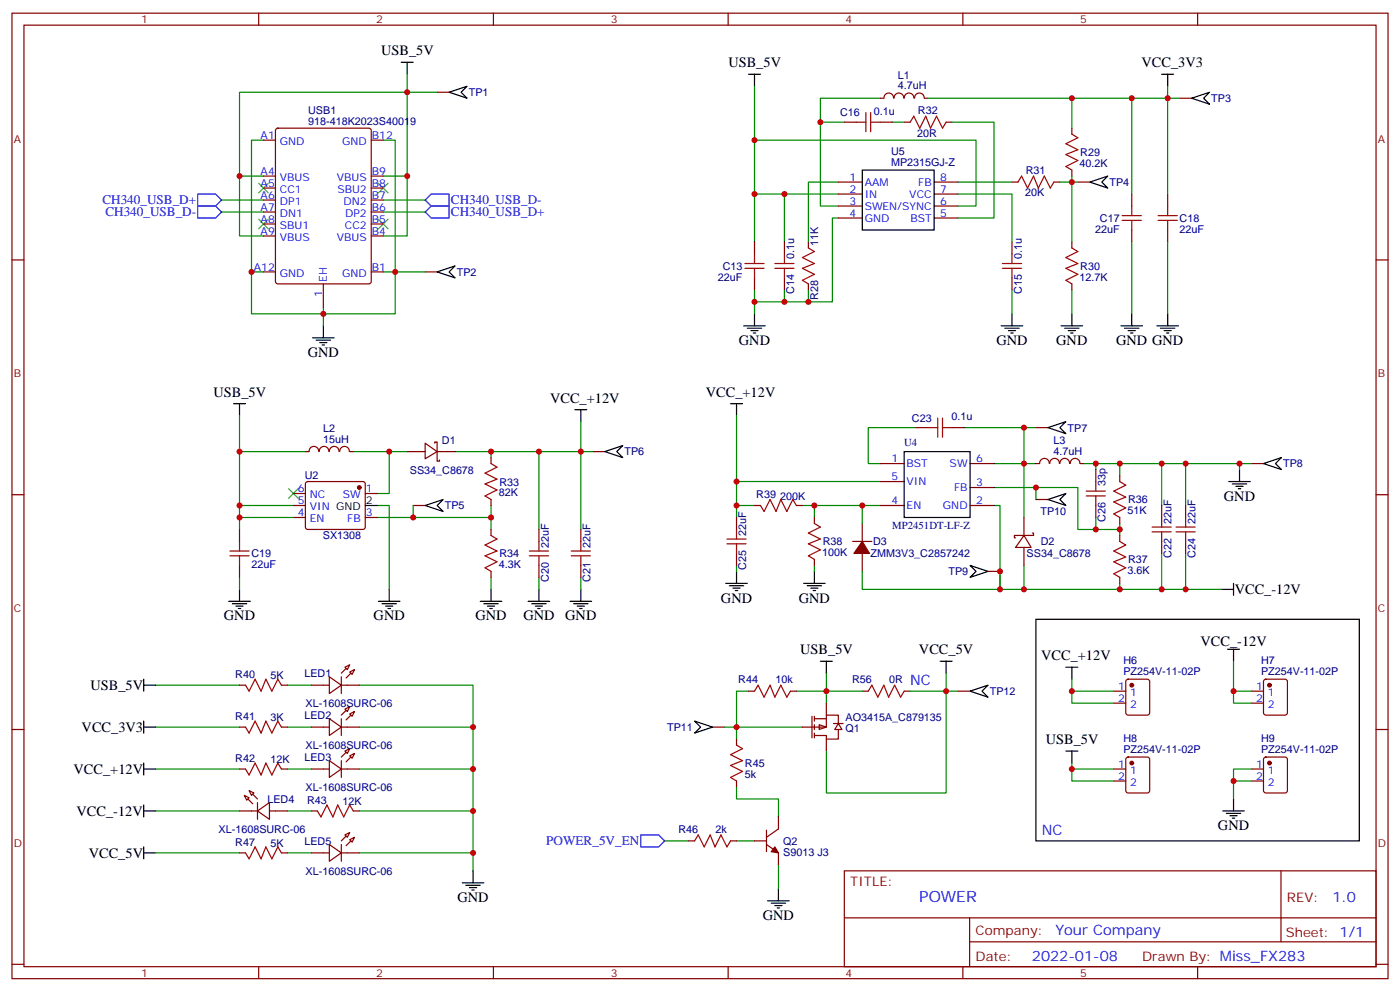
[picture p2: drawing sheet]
<svg xmlns="http://www.w3.org/2000/svg" width="412mm" height="292mm" viewBox="0 0 412 292" stroke-linecap="round" stroke-linejoin="round" font-family="sans-serif">
<g fill="none" stroke="#870000" stroke-width=".35">
<path d="M3.5 3.9h405.4v284.3h-405.4zM7.1 7.4h398.2v277.3h-398.2zM76.2 3.9v3.5M145.3 3.9v3.5M214.5 3.9v3.5M283.6 3.9v3.5M352.8 3.9v3.5M81.4 38l.4-.3h26.9l.6 .5 .1 44.7-.5 .7h-27.1l-.6-.5-.1-44.6zM248.7 36h3.5M259.3 28.9h1M259.3 36h3.5M260.4 28.9a1.41 1.41 0 0 1 1.4-1.5 1.41 1.41 0 0 1 1.4 1.5"/>
<path d="M263.4 28.9a1.41 1.41 0 0 1 1.4-1.5 1.41 1.41 0 0 1 1.4 1.5M266.3 36h1.8M266.4 28.9a1.41 1.41 0 0 1 1.4-1.5 1.41 1.41 0 0 1 1.4 1.5M269.4 28.9a1.41 1.41 0 0 1 1.4-1.5 1.41 1.41 0 0 1 1.4 1.5M272.3 28.9h1.1M278.7 36h1.8M315.7 37.7v1.8M77.6 58.9h3.5M77.6 55.4h3.5M77.6 51.9h3.5M77.6 41.3h3.5M109.4 58.9h3.5"/>
<path d="M109.4 55.4h3.5M109.4 51.9h3.5M109.4 41.3h3.5M246.9 53.6h7.1M246.9 57.2h7.1M275.2 53.6h7M275.2 57.2h7M298.1 53.6h1.8M310.4 53.6h1.8M315.7 50.1v1.8M333.4 57.2v3.5M344 57.2v3.5"/>
<path d="M3.5 76.6h3.6M77.6 69.5h3.5M77.6 66h3.5M77.6 62.4h3.5M109.4 69.5h3.5M109.4 66h3.5M109.4 62.4h3.5M222.2 71.3v3.5M231.1 71.3v3.5M238.1 71.3v1.7M246.9 60.7h7.1M246.9 64.2h7.1"/>
<path d="M275.2 60.7h7M275.2 64.2h7M298.1 71.3v3.5M315.7 71.3v1.7M333.4 67.7v3.6M344 67.7v3.6M405.3 76.6h3.6M77.6 80.1h3.5M95.2 83.6v7.1M109.4 80.1h3.5M222.2 81.8v3.6M231.1 81.8v3.6"/>
<path d="M238.1 83.6v1.8M298.1 81.8v3.6M315.7 83.6v1.8M93.9 133a1.41 1.41 0 0 0-1.4-1.5 1.41 1.41 0 0 0-1.4 1.5h-1.1M94.1 133a1.41 1.41 0 0 1 1.4-1.5 1.41 1.41 0 0 1 1.4 1.5M97 133a1.41 1.41 0 0 1 1.4-1.5 1.41 1.41 0 0 1 1.4 1.5M100.1 133a1.41 1.41 0 0 1 1.4-1.5 1.41 1.41 0 0 1 1.4 1.5M103 133h1.1M119.9 133h5.3M125.2 130.5l3.6 2.5-3.6 2.1zM128.1 130.5v-.3h.7v2.8M128.8 133v2.8h.7v-.3"/>
<path d="M128.8 133h5.3M144.6 134.8v1.7M259.3 136.5h7M269.9 125.9h3.5M280.5 125.9h3.5M285.8 136.5h7M305.2 136.5h1M306.3 136.5a1.41 1.41 0 0 1 1.4-1.5 1.41 1.41 0 0 1 1.4 1.5M309.2 136.5a1.41 1.41 0 0 1 1.5-1.5 1.41 1.41 0 0 1 1.4 1.5M312.2 136.5a1.41 1.41 0 0 1 1.4-1.5 1.41 1.41 0 0 1 1.4 1.5M315.3 136.5a1.41 1.41 0 0 1 1.4-1.5 1.41 1.41 0 0 1 1.4 1.5M318.2 136.5h1.1"/>
<path d="M3.5 145.7h3.6M70.6 155.9v3.6M86.4 145.3h3.6M86.4 152.4h3.6M86.4 148.9h3.6M90.2 142l.5-.2h16.2l.5 .2 .2 .5v12.7l-.2 .5-.5 .2h-16.2l-.5-.2-.2-.5v-12.7zM107.6 145.3h3.5M107.6 152.4h3.5M144.6 147.1v1.8M144.6 155.9v1.8M158.7 155.9v3.6M171.1 155.9v3.6"/>
<path d="M217 152.4v3.5M222.2 148.9h1.8M234.6 148.9h1.8M239.9 152.4v1.8M259.3 148.9h7M259.3 141.8h7M285.8 148.9h7M285.8 143.6h7M301.6 157.7l2.1 3.5h-4.5zM301.6 157.7h-2.8v.7h.4M301.6 152.4v5.3M304.1 157h.3v.7h-2.8"/>
<path d="M329.8 140.1v1.7M329.8 152.4v1.8M329.8 157.7v1.8M342.2 148.9v3.5M342.2 159.5v3.5M349.2 148.9v3.5M349.2 159.5v3.5M405.3 145.7h3.6M70.6 166.5v3.5M144.6 168.3v1.7M158.7 166.5v3.5M171.1 166.5v3.5"/>
<path d="M217 163v3.5M239.9 164.7v1.8M301.6 161.2v5.3M329.8 170v1.8M3.5 214.8h3.6M405.3 214.8h3.6M248.7 256.5h156.6v28.2h-156.6zM377.3 256.5v20.9M248.7 270.3h156.5M285.6 277.4h119.6M285.6 270.3v14.1M3.5 284h3.6"/>
<path d="M76.2 284.7v3.5M145.3 284.7v3.5M214.5 284.7v3.5M283.6 284.7v3.5M352.8 284.7v3.5M405.3 284h3.6"/>
</g>
<g fill="none" stroke="#000" stroke-width=".35">
<path d="M118.2 18.3h3.5M119.9 18.3v3.6M220.5 21.9h3.5M222.2 21.9v3.5M342.2 21.9h3.5M344 21.9v3.5M254 50.1h21.2v17.6h-21.2zM92.1 99.5h6.3M95.2 96v3.5M219.1 96h6.3M220.1 96.7h4.3M221.2 97.4h2.1"/>
<path d="M221.9 98.1h.7M222.2 92.4v3.6M294.9 96h6.4M296 96.7h4.2M297 97.4h2.2M297.7 98.1h.7M298.1 92.4v3.6M312.6 96h6.3M313.6 96.7h4.3M314.7 97.4h2.1M315.4 98.1h.7M315.7 92.4v3.6"/>
<path d="M330.2 96h6.3M331.3 96.7h4.2M332.3 97.4h2.1M333 98.1h.7M333.4 92.4v3.6M340.8 96h6.3M341.8 96.7h4.3M342.9 97.4h2.1M343.6 98.1h.7M344 92.4v3.6M68.8 118.9h3.5M70.6 118.9v3.5"/>
<path d="M93.1 100.2h4.3M94.2 100.9h2.1M94.9 101.6h.7M215.2 118.9h3.5M217 118.9v3.5M169.3 120.7h3.6M171.1 120.7v3.5M266.3 133h19.5v19.4h-19.5zM365.1 138.3v3.5M107.6 148.9h3.5M361.9 141.8h6.4M363 142.5h4.2"/>
<path d="M364.1 143.2h2.1M364.8 143.9h.7M67.4 177.1h6.3M68.4 177.8h4.3M69.5 178.5h2.1M70.2 179.2h.7M70.6 173.6v3.5M111.5 177.1h6.3M112.5 177.8h4.3M113.6 178.5h2.1M114.3 179.2h.7M114.7 173.6v3.5"/>
<path d="M141.5 177.1h6.3M142.5 177.8h4.3M143.6 178.5h2.1M144.3 179.2h.7M144.6 173.6v3.5M155.6 177.1h6.3M156.6 177.8h4.3M157.7 178.5h2.1M158.4 179.2h.7M158.7 173.6v3.5M167.9 177.1h6.4M169 177.8h4.2"/>
<path d="M170 178.5h2.2M170.7 179.2h.7M171.1 173.6v3.5M213.8 171.8h6.3M214.8 172.5h4.3M215.9 173.2h2.1M216.6 173.9h.7M217 168.3v3.5M236.7 171.8h6.4M237.8 172.5h4.2M238.8 173.2h2.1M239.5 173.9h.7"/>
<path d="M239.9 168.3v3.5M359.8 173.6h3.6M363.4 171.8v3.5M241.7 194.7h3.5M243.4 194.7v3.6M276.9 194.7h3.6M278.7 194.7v3.6M42.3 200v3.6M42.3 212.4v3.5M42.3 214.1h3.6M42.3 201.8h3.6M42.3 224.7v3.5"/>
<path d="M42.3 237.1v3.5M42.3 238.8h3.6M42.3 226.5h3.6M42.3 251.2h3.6M42.3 249.4v3.5M136.2 260h6.3M139.3 256.5v3.5M137.2 260.7h4.3M138.3 261.4h2.1M139 262.1h.7M226.1 265.3h6.4M227.2 266h4.2"/>
<path d="M228.2 266.7h2.2M229 267.4h.7M229.3 261.8v3.5"/>
</g>
<path d="M58.2 57.2h5.3l1.8 1.7-1.8 1.8h-5.3zM127 57.2h5.3v3.5h-5.3l-1.8-1.8zM58.2 60.7h5.3l1.8 1.7-1.8 1.8h-5.3zM125.2 62.4l1.8-1.7h5.3v3.5h-5.3zM188.7 245.9h5.3l1.8 1.7-1.8 1.8h-5.3z" fill="none" stroke="#00f" stroke-width=".35"/>
<g fill="none" stroke="#008700" stroke-width=".35">
<path d="M119.9 27.2h-49.3v42.3h7M119.9 21.9v30h-7M222.2 25.4v31.8h24.7M241.7 36h7M259.3 28.9h-17.6v31.8h5.2M262.8 36h3.5M273.4 28.9h42.3v8.8M280.5 36h12.3v28.2h-10.6M315.7 28.9h17.7v28.3M333.4 28.9h10.6v28.3M344 25.4v3.5M65.3 58.9h12.3"/>
<path d="M70.6 51.9h7M77.6 41.3h-3.5v38.8M112.9 41.3h3.5v38.8M112.9 58.9h12.3M119.9 51.9v17.6h-7M222.2 41.3h65.3v19.4h-5.3M222.2 57.2v14.1M231.1 57.2v14.1M246.9 53.6h-8.8v17.7M282.2 57.2h15.9v14.1M282.2 53.6h15.9M312.2 53.6h3.5"/>
<path d="M315.7 51.9v19.4M65.3 62.4h12.3M112.9 62.4h12.3M246.9 64.2h-1.7v24.7h-7.1M333.4 71.3v21.1M344 71.3v21.1M77.6 80.1h-3.5v12.3h42.3v-12.3h-3.5M95.2 90.7v5.3M222.2 85.4v7M231.1 85.4v3.5M238.1 85.4v3.5h-15.9M298.1 85.4v7"/>
<path d="M315.7 85.4v7M70.6 122.4v26.5h15.8M70.6 133h19.4M104.1 133h10.6v12.3h-3.6M114.7 133h5.2M144.6 133v1.8M158.7 133v22.9M171.1 124.2v8.8h-37M171.1 133v22.9M217 122.4v19.4h42.3M269.9 125.9h-14.1v10.6h3.5M284 125.9h17.6v26.5"/>
<path d="M292.8 136.5h12.4M319.3 136.5h45.8v1.8M322.8 136.5v1.8M329.8 136.5v3.6M342.2 136.5v12.4M349.2 136.5v12.4M70.6 148.9v7M111.1 148.9h3.6v24.7M111.1 152.4h33.5M144.6 148.9v7M217 141.8v10.6M217 148.9h5.2"/>
<path d="M236.4 148.9h3.5M259.3 148.9h-19.4v3.5M292.8 148.9h1.8v24.7h65.2M292.8 143.6h24.7v12.3h12.3M322.8 152.4v3.5M329.8 154.2v3.5M70.6 170v3.6M144.6 170v3.6M158.7 170v3.6M171.1 170v3.6M217 166.5v1.8M239.9 166.5v1.8"/>
<path d="M301.6 166.5v7.1M329.8 171.8v1.8M342.2 163v10.6M349.2 163v10.6M243.4 198.3v8.8M278.7 198.3v35.2h-35.3v-12.3M45.9 214.1h24.7M45.9 201.8h24.7M84.7 214.1h7M84.7 201.8h7M105.8 201.8h33.5v54.7M105.8 214.1h33.5"/>
<path d="M217 214.1v3.6M220.5 203.6h-3.5v10.5h19.4M234.6 203.6h8.8M45.9 238.8h24.7M45.9 226.5h24.7M84.7 238.8h7M84.7 226.5h7M105.8 238.8h33.5M105.8 226.5h33.5M217 231.8v3.5h12.3v5.3M45.9 251.2h24.7M84.7 251.2h7"/>
<path d="M105.8 251.2h33.5M195.8 247.6h7M217 247.6h5.2M229.3 254.7v7.1"/>
</g>
<path d="M76.2 54l2.8 2.8M79 54l-2.8 2.8M111.5 54l2.8 2.8M114.3 54l-2.8 2.8M76.2 64.6l2.8 2.8M79 64.6l-2.8 2.8M111.5 64.6l2.8 2.8M114.3 64.6l-2.8 2.8M85 143.9l2.8 2.9M87.8 143.9l-2.8 2.9" fill="none" stroke="#3c3" stroke-width=".35"/>
<circle cx="105.8" cy="143.6" r=".53" fill="#870000" stroke="#870000" stroke-width=".35"/>
<g fill="none" stroke="#a10000" stroke-width=".35">
<path d="M252.2 36h2.9M255.1 33.2v5.6M256.5 33.2v5.6M256.5 36h2.8M268.1 36l1.1-1.8 1.7 3.5 1.8-3.5 1.4 3.5 1.8-3.5 1.7 3.5 1.1-1.7M315.7 39.5l1.8 1.1-3.5 1.7 3.5 1.8-3.5 1.4 3.5 1.8-3.5 1.7 1.7 1.1M299.9 53.6l1-1.7 1.8 3.5 1.7-3.5 1.5 3.5 1.7-3.5 1.8 3.5 1-1.8M219.4 79h5.7M219.4 77.6h5.7M222.2 74.8v2.8M222.2 79v2.8M228.2 79h5.7"/>
<path d="M228.2 77.6h5.7M231.1 74.8v2.8M231.1 79v2.8M238.1 73l1.8 1.1-3.5 1.7 3.5 1.8-3.5 1.4 3.5 1.8-3.5 1.8 1.7 1M295.3 79h5.6M295.3 77.6h5.6M298.1 74.8v2.8M298.1 79v2.8M315.7 73l1.8 1.1-3.5 1.7 3.5 1.8-3.5 1.4 3.5 1.8-3.5 1.8 1.7 1M330.6 64.9h5.6M330.6 63.5h5.6M333.4 60.7v2.8"/>
<path d="M333.4 64.9v2.8M341.1 64.9h5.7M341.1 63.5h5.7M344 60.7v2.8M344 64.9v2.8M144.6 136.5l1.8 1.1-3.5 1.7 3.5 1.8-3.5 1.4 3.5 1.8-3.5 1.8 1.7 1M273.4 125.9h2.8M276.2 123.1v5.7M277.6 125.9h2.9M277.6 123.1v5.7M70.6 159.5v2.8M144.6 157.7l1.8 1.1-3.5 1.7 3.5 1.8-3.5 1.4 3.5 1.8-3.5 1.7 1.7 1.1"/>
<path d="M158.7 159.5v2.8M171.1 159.5v2.8M214.1 158.8h5.7M217 155.9v2.9M224 148.9l1.1 1.7 1.7-3.5 1.8 3.5 1.4-3.5 1.8 3.5 1.7-3.5 1.1 1.8M239.9 154.2l1.8 1-3.6 1.8 3.6 1.8-3.6 1.4 3.6 1.7-3.6 1.8 1.8 1M329.8 141.8l1.8 1.1-3.5 1.7 3.5 1.8-3.5 1.4 3.5 1.8-3.5 1.7 1.7 1.1M329.8 159.5l1.8 1-3.5 1.8 3.5 1.7-3.5 1.5 3.5 1.7-3.5 1.8 1.7 1M339.4 156.6h5.6M339.4 155.2h5.6M342.2 152.4v2.8M342.2 156.6v2.9"/>
<path d="M346.4 156.6h5.7M346.4 155.2h5.7M349.2 152.4v2.8M349.2 156.6v2.9M67.7 163.7h5.7M67.7 162.3h5.7M70.6 163.7v2.8M155.9 163.7h5.7M155.9 162.3h5.7M158.7 163.7v2.8M168.3 163.7h5.6M168.3 162.3h5.6"/>
<path d="M171.1 163.7v2.8M214.1 160.2h5.7M217 160.2v2.8"/>
</g>
<g fill="#fff" stroke="#870000" stroke-width=".35">
<path d="M241.3 213.4l2.1 .7-2.1 .7z"/>
<path d="M246.9 213.1l1.1 1.7h-2.1z"/>
</g>
<g fill="none" stroke="#870000" stroke-width=".35">
<path d="M128.8 27.2h3.5M347.5 28.9h3.5M317.5 53.6h3.5M125.2 80.1h3.6M174.6 133h3.6M305.2 125.9h3.5M322.8 138.3v3.5M368.7 136.5h3.5M121.7 148.9h3.5M251.2 159.5h5.6M254 154.2v5.3M305.2 147.1h3.5"/>
<path d="M322.8 148.9v3.5M254 163v5.3M291 168.3h3.6M97 199.3l3.5 2.5-3.5 2.5zM100.5 199.3v5M101.6 196.5l1.4-.7-.7 1.4zM103 197.9l1.4-.7-.7 1.4zM70.6 214.1h1.7M70.6 201.8h1.7M82.9 214.1h1.8M82.9 201.8h1.8M91.7 214.1h5.3"/>
<path d="M91.7 201.8h5.3M97 211.7l3.5 2.4-3.5 2.5zM100.5 214.1h5.3M100.5 211.7v4.9M100.5 201.8h5.3M101.6 208.8l1.4-.7-.7 1.4zM103 210.3l1.4-.8-.7 1.5zM209.9 214.1h3.5M217 217.7v1.7M220.5 203.6h1.7M232.8 203.6h1.8M239.2 211v6.3"/>
<path d="M239.9 211.7h3.5M239.9 211v1.4M239.9 213.4v1.4M239.9 215.9v1.4M243.4 207.1v3.5M243.4 217.7v3.5M245.5 213.1h2.9M246.9 214.8v2.9h-3.5v-1.1h-3.5M246.9 213.1v-2.5h-3.5v3.5h-7M254 203.6h1.8M266.3 203.6h1.8M282.2 203.6h3.6"/>
<path d="M328.1 203.6h3.5M328.1 207.1h3.5M331.8 200.2l.5-.2h5.7l.6 .5 .1 9.4-.5 .7h-5.9l-.6-.5-.1-9.4zM368.7 203.6h3.5M368.7 207.1h3.5M372.4 200.2l.5-.2h5.6l.7 .5v9.4l-.4 .7h-5.9l-.7-.5v-9.4zM70.6 238.8h5.2M70.6 226.5h1.7M72 234.2l1.4 .7-.7 .8zM73.4 232.8l1.4 .7-.7 .7zM75.8 238.8l3.6-2.4v4.9zM75.8 236.4v4.9"/>
<path d="M79.4 238.8h5.3M82.9 226.5h1.8M91.7 238.8h1.8M91.7 226.5h5.3M97 224l3.5 2.5-3.5 2.5zM100.5 224v5M100.5 226.5h5.3M101.6 221.2l1.4-.7-.7 1.4zM103 222.6l1.4-.7-.7 1.4zM104.1 238.8h1.7M217 230v1.8M328.1 226.5h3.5"/>
<path d="M328.1 230h3.5M331.8 223.2l.5-.2h5.7l.6 .4 .1 9.4-.5 .7h-5.9l-.6-.4-.1-9.4zM368.7 226.5h3.5M368.7 230h3.5M372.4 223.2l.5-.2h5.6l.7 .4v9.4l-.4 .7h-5.9l-.7-.4v-9.4zM70.6 251.2h1.7M82.9 251.2h1.8M91.7 251.2h5.3M97 248.7l3.5 2.5-3.5 2.4zM100.5 251.2h5.3M100.5 248.7v4.9M101.6 245.9l1.4-.7-.7 1.4z"/>
<path d="M103 247.3l1.4-.7-.7 1.4zM202.8 247.6h1.8M215.2 247.6h1.8M222.2 247.6h3.6M225.8 248.7l3.5 2.5v3.5M225.8 244.5v6.3M229.3 240.6v3.5l-3.5 2.5"/>
</g>
<g fill="none" stroke="#a10000" stroke-width=".35">
<path d="M320 146.1h5.6M320 144.6h5.6M322.8 141.8v2.8M322.8 146.1v2.8M72.3 214.1l1.1 1.8 1.7-3.5 1.8 3.5 1.4-3.5 1.8 3.5 1.7-3.5 1.1 1.7M72.3 201.8l1.1 1.8 1.7-3.6 1.8 3.6 1.4-3.6 1.8 3.6 1.7-3.6 1.1 1.8M217 219.4l1.7 1.1-3.5 1.7 3.5 1.8-3.5 1.4 3.5 1.8-3.5 1.8 1.8 1M222.2 203.6l1.1-1.8 1.8 3.5 1.7-3.5 1.4 3.5 1.8-3.5 1.8 3.5 1-1.7M255.8 203.6l1-1.8 1.8 3.5 1.7-3.5 1.5 3.5 1.7-3.5 1.8 3.5 1-1.7M72.3 226.5l1.1 1.7 1.7-3.5 1.8 3.5 1.4-3.5 1.8 3.5 1.7-3.5 1.1 1.8M93.5 238.8l1 1.8 1.8-3.5 1.8 3.5 1.4-3.5 1.7 3.5 1.8-3.5 1.1 1.7M72.3 251.2l1.1 1.7 1.7-3.5 1.8 3.5 1.4-3.5 1.8 3.5 1.7-3.5 1.1 1.8"/>
<path d="M204.6 247.6l1.1-1.7 1.7 3.5 1.8-3.5 1.4 3.5 1.8-3.5 1.7 3.5 1.1-1.8"/>
</g>
<g fill="#870000" stroke="#870000" stroke-width=".35">
<path d="M228.2 249.4l1.1 1.8-2.1-.4z"/>
<path d="M102 249.1l1.4-1.5z"/>
<path d="M102 246.2l-1.5 1.4z"/>
<path d="M73 235.3l1.4 1.4z"/>
<path d="M74.4 233.9l1.4 1.4z"/>
<path d="M102 224.4l1.4-1.4z"/>
<path d="M100.5 223l1.5-1.5z"/>
<path d="M102 212l1.4-1.4z"/>
<path d="M100.5 210.6l1.5-1.4z"/>
<path d="M102 199.7l1.4-1.4z"/>
<path d="M100.5 198.3l1.5-1.4z"/>
<path d="M254 159.5l2.1 3.5h-4.6z"/>
<circle cx="333.4" cy="201.8" r=".53"/>
<circle cx="373.9" cy="201.8" r=".53"/>
<circle cx="333.4" cy="224.7" r=".53"/>
<circle cx="373.9" cy="224.7" r=".53"/>
</g>
<g fill="none" stroke="#000" stroke-width=".35">
<path d="M132.3 27.2l5.3-1.8-1.8 1.8 1.8 1.7zM351 28.9l5.3-1.7-1.8 1.7 1.8 1.8zM321 53.6l5.3-1.7-1.7 1.7 1.7 1.8zM128.8 80.1l5.3-1.8-1.8 1.8 1.8 1.7zM178.2 133l5.2-1.8-1.7 1.8 1.7 1.8zM308.7 125.9l5.3-1.7-1.8 1.7 1.8 1.8zM372.2 136.5l5.3-1.7-1.8 1.7 1.8 1.8zM125.2 148.9l5.3-1.8-1.7 1.8 1.7 1.7zM308.7 147.1l5.3-1.8-1.8 1.8 1.8 1.8zM285.8 166.5l5.2 1.8-5.2 1.7 1.7-1.7zM305.2 182.4h95.2v65.3h-95.2zM314 196.5h3.5"/>
<path d="M315.7 196.5v3.5M361.6 191.2h3.5M363.4 191.2v3.5M204.6 212.4l5.3 1.7-5.3 1.8 1.8-1.8zM285.8 203.6l5.2-1.8-1.7 1.8 1.7 1.7zM314 221.2h3.5M315.7 221.2v3.5M360.2 238.8h6.3M361.2 239.5h4.3M363.4 235.3v3.5M362.3 240.2h2.1M363 240.9h.7"/>
</g>
<g fill="none" stroke="#008700" stroke-width=".35">
<path d="M119.9 27.2h8.9M344 28.9h3.5M315.7 53.6h1.8M116.4 80.1h8.8M171.1 133h3.5M301.6 125.9h3.6M365.1 136.5h3.6M70.6 152.4h15.8M121.7 148.9v3.5M254 148.9v5.3M305.2 143.6v3.5M254 168.3v5.3h40.6v-5.3"/>
<path d="M363.4 194.7v8.9h5.3M213.4 214.1h3.6M243.4 203.6h10.6M268.1 203.6h14.1M315.7 200v3.6h12.4M315.7 203.6v3.5h12.4M363.4 203.6v3.5h5.3M315.7 224.7v1.8h12.4M315.7 226.5v3.5h12.4M363.4 230h5.3M368.7 226.5h-5.3v8.8"/>
</g>
<g fill="#c00">
<circle cx="95.3" cy="92.4" r=".88"/>
<circle cx="116.4" cy="80.1" r=".88"/>
<circle cx="74.1" cy="80.1" r=".88"/>
<circle cx="119.9" cy="51.9" r=".88"/>
<circle cx="70.6" cy="51.9" r=".88"/>
<circle cx="222.3" cy="57.1" r=".88"/>
<circle cx="231.1" cy="57.1" r=".88"/>
<circle cx="222.3" cy="88.9" r=".88"/>
<circle cx="231.1" cy="88.9" r=".88"/>
<circle cx="238.1" cy="88.9" r=".88"/>
<circle cx="315.7" cy="53.6" r=".88"/>
<circle cx="241.7" cy="36" r=".88"/>
<circle cx="315.7" cy="28.9" r=".88"/>
<circle cx="333.4" cy="28.9" r=".88"/>
<circle cx="344" cy="28.9" r=".88"/>
<circle cx="114.7" cy="133" r=".88"/>
<circle cx="144.6" cy="152.4" r=".88"/>
<circle cx="144.6" cy="133" r=".88"/>
<circle cx="158.8" cy="133" r=".88"/>
<circle cx="171.1" cy="133" r=".88"/>
<circle cx="70.6" cy="133" r=".88"/>
<circle cx="70.6" cy="148.9" r=".88"/>
<circle cx="301.6" cy="136.5" r=".88"/>
<circle cx="301.6" cy="173.6" r=".88"/>
<circle cx="342.2" cy="136.5" r=".88"/>
<circle cx="342.2" cy="173.6" r=".88"/>
<circle cx="349.3" cy="136.5" r=".88"/>
<circle cx="349.3" cy="173.6" r=".88"/>
<circle cx="217" cy="141.8" r=".88"/>
<circle cx="329.8" cy="136.5" r=".88"/>
<circle cx="329.8" cy="173.6" r=".88"/>
<circle cx="329.8" cy="155.9" r=".88"/>
<circle cx="322.8" cy="136.5" r=".88"/>
<circle cx="322.8" cy="155.9" r=".88"/>
<circle cx="217" cy="148.9" r=".88"/>
<circle cx="243.4" cy="203.6" r=".88"/>
<circle cx="217" cy="214.1" r=".88"/>
<circle cx="139.3" cy="251.2" r=".88"/>
<circle cx="139.3" cy="238.8" r=".88"/>
<circle cx="139.3" cy="226.5" r=".88"/>
<circle cx="139.3" cy="214.1" r=".88"/>
<circle cx="315.7" cy="203.6" r=".88"/>
<circle cx="363.4" cy="203.6" r=".88"/>
<circle cx="363.4" cy="230" r=".88"/>
<circle cx="315.7" cy="226.5" r=".88"/>
<circle cx="278.7" cy="203.6" r=".88"/>
<circle cx="222.3" cy="41.3" r=".88"/>
<circle cx="119.9" cy="27.2" r=".88"/>
<circle cx="121.7" cy="152.4" r=".88"/>
<circle cx="301.6" cy="125.9" r=".88"/>
<circle cx="365.1" cy="136.5" r=".88"/>
<circle cx="294.6" cy="173.6" r=".88"/>
<circle cx="305.2" cy="143.6" r=".88"/>
<circle cx="239.9" cy="148.9" r=".88"/>
<circle cx="254" cy="148.9" r=".88"/>
<circle cx="70.6" cy="152.4" r=".88"/>
<circle cx="294.6" cy="168.3" r=".88"/>
</g>
<text font-size="4.6" fill="#00f" x="270.8" y="265.5">POWER</text>
<g font-size="4.2">
<text x="112.3" y="16.3">USB_5V</text>
<text x="214.6" y="19.8">USB_5V</text>
<text x="336.3" y="19.8">VCC_3V3</text>
<text x="217.7" y="101.6">GND</text>
<text x="293.5" y="101.6">GND</text>
<text x="311.1" y="101.6">GND</text>
<text x="328.8" y="101.6">GND GND</text>
<text x="90.7" y="105.1">GND</text>
<text x="62.9" y="116.8">USB_5V</text>
<text x="162" y="118.6">VCC_+12V</text>
<text x="207.9" y="116.8">VCC_+12V</text>
<text x="360.5" y="147.5">GND</text>
<text x="212.4" y="177.4">GND</text>
<text x="235.3" y="177.4">GND</text>
<text x="363.7" y="175">VCC_-12V</text>
<text x="66" y="182.7">GND</text>
<text x="110.1" y="182.7">GND</text>
<text x="140.1" y="182.7">GND</text>
<text x="154.2" y="182.7">GND</text>
<text x="166.5" y="182.7">GND</text>
<text x="353.6" y="190.1">VCC_-12V</text>
<text x="235.7" y="192.6">USB_5V</text>
<text x="270.7" y="192.6">VCC_5V</text>
<text x="306.7" y="194.4">VCC_+12V</text>
<text x="26.6" y="203.2">USB_5V</text>
<text x="24" y="215.6">VCC_3V3</text>
<text x="308" y="219.1">USB_5V</text>
<text x="21.7" y="227.9">VCC_+12V</text>
<text x="22.5" y="240.2">VCC_-12V</text>
<text x="358.8" y="244.5">GND</text>
<text x="26.2" y="252.6">VCC_5V</text>
<text x="134.8" y="265.6">GND</text>
<text x="224.7" y="270.9">GND</text>
</g>
<g font-size="4.2" fill="#00f">
<text x="268.1" y="201.8">NC</text>
<text x="306.9" y="245.9">NC</text>
<text x="392.5" y="265.7">1.0</text>
<text x="310.9" y="275.3">Your Company</text>
<text x="304" y="283.1">2022-01-08</text>
</g>
<g font-size="3.9" fill="#00f">
<text x="30.2" y="60">CH340_USB_D+</text>
<text x="132.8" y="60">CH340_USB_D-</text>
<text x="31.1" y="63.5">CH340_USB_D-</text>
<text x="132.8" y="63.5">CH340_USB_D+</text>
<text x="160.9" y="248.7">POWER_5V_EN</text>
</g>
<g font-size="3.9" fill="#800">
<text x="250.5" y="261.1">TITLE:</text>
<text x="379.1" y="265.7">REV:</text>
<text x="287.4" y="275.3">Company:</text>
<text x="378.7" y="275.9">Sheet: 1/1</text>
<text x="287.4" y="282.9">Date:</text>
<text x="336.4" y="283">Drawn By: Miss_FX283</text>
</g>
<g font-size="3.2" fill="#800">
<text x="41.6" y="6.9">1</text>
<text x="110.8" y="6.9">2</text>
<text x="179.9" y="6.9">3</text>
<text x="249.1" y="6.9">4</text>
<text x="318.2" y="6.9">5</text>
<text x="4.1" y="42">A</text>
<text x="405.9" y="42">A</text>
<text x="4.1" y="111.1">B</text>
<text x="405.9" y="111.1">B</text>
<text x="4.1" y="180.3">C</text>
<text x="405.9" y="180.3">C</text>
<text x="4.1" y="249.4">D</text>
<text x="405.9" y="249.4">D</text>
<text x="41.6" y="287.7">1</text>
<text x="110.8" y="287.7">2</text>
<text x="179.9" y="287.7">3</text>
<text x="249.1" y="287.7">4</text>
<text x="318.2" y="287.7">5</text>
</g>
<g font-size="3.2" fill="#000080">
<text x="264.5" y="23.2">L1</text>
<text x="138.1" y="28.3">TP1</text>
<text x="264.5" y="26.3">4.7uH</text>
<text x="90.8" y="33.5">USB1</text>
<text x="247.5" y="34.3">C16</text>
<text x="257.4" y="33.9">0.1u</text>
<text x="270.4" y="33.5">R32</text>
<text x="356.8" y="30.1">TP3</text>
<text x="90.8" y="36.7">918-418K2023S40019</text>
<text x="270.2" y="40.2">20R</text>
<text x="262.5" y="45.7">U5</text>
<text x="318.2" y="46">R29</text>
<text x="262.5" y="48.9">MP2315GJ-Z</text>
<text x="302.1" y="51.1">R31</text>
<text x="318" y="49.1">40.2K</text>
<text x="301.9" y="57.9">20K</text>
<text x="326.8" y="54.8">TP4</text>
<text x="324" y="65.4">C17</text>
<text x="347.5" y="65.4">C18</text>
<text x="322.6" y="68.5">22uF</text>
<text x="347.5" y="68.5">22uF</text>
<text x="233.9" y="76.2" transform="rotate(-90 233.9 76.2)">0.1u</text>
<text x="241" y="72.3" transform="rotate(-90 241 72.3)">11K</text>
<text x="301" y="76.2" transform="rotate(-90 301 76.2)">0.1u</text>
<text x="134.6" y="81.2">TP2</text>
<text x="211.5" y="82.6">22uF</text>
<text x="212.9" y="79.5">C13</text>
<text x="317.9" y="82.6">12.7K</text>
<text x="318.2" y="79.5">R30</text>
<text x="233.9" y="86.6" transform="rotate(-90 233.9 86.6)">C14</text>
<text x="241" y="88.4" transform="rotate(-90 241 88.4)">R28</text>
<text x="301" y="86.6" transform="rotate(-90 301 86.6)">C15</text>
<text x="268.6" y="124.1">C23</text>
<text x="280.3" y="123.8">0.1u</text>
<text x="95.2" y="130.4">15uH</text>
<text x="95.2" y="127.3">L2</text>
<text x="130.2" y="130.6">D1</text>
<text x="266.3" y="131.2">U4</text>
<text x="310.4" y="130.8">L3</text>
<text x="314.5" y="127.1">TP7</text>
<text x="184" y="134.1">TP6</text>
<text x="310.4" y="133.9">4.7uH</text>
<text x="378" y="137.7">TP8</text>
<text x="89.8" y="141.2">U2</text>
<text x="120.7" y="139.5">SS34_C8678</text>
<text x="147.1" y="143">R33</text>
<text x="325.7" y="143.3" transform="rotate(-90 325.7 143.3)">33p</text>
<text x="146.9" y="146.1">82K</text>
<text x="222.8" y="146.8">R39</text>
<text x="229.8" y="147.1">200K</text>
<text x="332.3" y="148.3">R36</text>
<text x="131" y="150">TP5</text>
<text x="262.8" y="155.9">MP2451DT-LF-Z</text>
<text x="306.5" y="151.8">TP10</text>
<text x="325.7" y="153.7" transform="rotate(-90 325.7 153.7)">C26</text>
<text x="332.1" y="151.4">51K</text>
<text x="345.1" y="154.4" transform="rotate(-90 345.1 154.4)">22uF</text>
<text x="352.1" y="154.4" transform="rotate(-90 352.1 154.4)">22uF</text>
<text x="95.1" y="158.8">SX1308</text>
<text x="161.6" y="161.4" transform="rotate(-90 161.6 161.4)">22uF</text>
<text x="174" y="161.4" transform="rotate(-90 174 161.4)">22uF</text>
<text x="219.8" y="157.9" transform="rotate(-90 219.8 157.9)">22uF</text>
<text x="242.4" y="160.6">R38</text>
<text x="257.2" y="160.6">D3</text>
<text x="306.6" y="160.6">D2</text>
<text x="74.1" y="167.3">22uF</text>
<text x="74.1" y="164.1">C19</text>
<text x="146.9" y="167.3">4.3K</text>
<text x="147.1" y="164.2">R34</text>
<text x="219.8" y="167.8" transform="rotate(-90 219.8 167.8)">C25</text>
<text x="242.2" y="163.7">100K</text>
<text x="256.5" y="164.1">ZMM3V3_C2857242</text>
<text x="302.4" y="164.2">SS34_C8678</text>
<text x="332.3" y="165.9">R37</text>
<text x="345.1" y="164.2" transform="rotate(-90 345.1 164.2)">C22</text>
<text x="352.1" y="164.2" transform="rotate(-90 352.1 164.2)">C24</text>
<text x="161.6" y="171.3" transform="rotate(-90 161.6 171.3)">C20</text>
<text x="174" y="171.3" transform="rotate(-90 174 171.3)">C21</text>
<text x="279.4" y="169.4">TP9</text>
<text x="332.1" y="169">3.6K</text>
<text x="330.9" y="195.6">H6</text>
<text x="371.5" y="195.6">H7</text>
<text x="69.3" y="199.6">R40</text>
<text x="79.7" y="200">5K</text>
<text x="89.7" y="199.4">LED1</text>
<text x="217.5" y="201.1">R44</text>
<text x="228.4" y="201.1">10k</text>
<text x="251" y="201.1">R56</text>
<text x="261.9" y="201.1">0R</text>
<text x="330.9" y="198.9">PZ254V-11-02P</text>
<text x="371.5" y="198.9">PZ254V-11-02P</text>
<text x="90" y="208.2">XL-1608SURC-06</text>
<text x="291.6" y="204.7">TP12</text>
<text x="69.3" y="212">R41</text>
<text x="79.7" y="212.4">3K</text>
<text x="89.7" y="211.7">LED2</text>
<text x="196.5" y="215.3">TP11</text>
<text x="249.1" y="212.3">AO3415A_C879135</text>
<text x="249.1" y="215.5">Q1</text>
<text x="90" y="220.5">XL-1608SURC-06</text>
<text x="330.9" y="221.8">PZ254V-11-02P</text>
<text x="330.9" y="218.6">H8</text>
<text x="371.5" y="221.8">PZ254V-11-02P</text>
<text x="371.5" y="218.6">H9</text>
<text x="69.3" y="224.3">R42</text>
<text x="79.7" y="224.7">12K</text>
<text x="89.7" y="224.1">LED3</text>
<text x="219.4" y="225.8">R45</text>
<text x="90" y="232.9">XL-1608SURC-06</text>
<text x="219.4" y="229">5k</text>
<text x="78.8" y="236.4">LED4</text>
<text x="90.5" y="236.7">R43</text>
<text x="100.9" y="237.1">12K</text>
<text x="64.4" y="245.2">XL-1608SURC-06</text>
<text x="199.8" y="245.2">R46</text>
<text x="210.8" y="245.2">2k</text>
<text x="69.3" y="249">R47</text>
<text x="79.7" y="249.4">5K</text>
<text x="89.7" y="248.8">LED5</text>
<text x="230.7" y="252">S9013 J3</text>
<text x="230.7" y="248.8">Q2</text>
<text x="90" y="257.6">XL-1608SURC-06</text>
</g>
<g font-size="3.2" fill="#00f">
<text x="76.8" y="40.9">A1</text>
<text x="109.5" y="40.9">B12</text>
<text x="82.4" y="42.7">GND</text>
<text x="100.8" y="42.7">GND</text>
<text x="76.8" y="51.5">A4</text>
<text x="82.4" y="53.3">VBUS</text>
<text x="99.2" y="53.3">VBUS</text>
<text x="109.5" y="51.5">B9</text>
<text x="250.2" y="53.3">1</text>
<text x="276.9" y="53.3">8</text>
<text x="76.8" y="58.6">A6</text>
<text x="76.8" y="55">A5</text>
<text x="82.4" y="56.8">CC1</text>
<text x="99.4" y="56.8">SBU2</text>
<text x="109.5" y="55">B8</text>
<text x="109.5" y="58.6">B7</text>
<text x="250.2" y="56.8">2</text>
<text x="254.7" y="54.7">AAM</text>
<text x="254.7" y="58.2">IN</text>
<text x="267.9" y="58.2">VCC</text>
<text x="270.5" y="54.7">FB</text>
<text x="276.9" y="56.8">7</text>
<text x="76.8" y="65.6">A8</text>
<text x="76.8" y="62.1">A7</text>
<text x="82.4" y="63.9">DN1</text>
<text x="82.4" y="60.3">DP1</text>
<text x="101.2" y="60.3">DN2</text>
<text x="101.7" y="63.9">DP2</text>
<text x="109.5" y="62.1">B6</text>
<text x="109.5" y="65.6">B5</text>
<text x="250.2" y="60.3">3</text>
<text x="250.2" y="63.9">4</text>
<text x="254.7" y="61.7">SWEN/SYNC</text>
<text x="254.7" y="65.3">GND</text>
<text x="268.2" y="65.3">BST</text>
<text x="276.9" y="63.9">5</text>
<text x="276.9" y="60.3">6</text>
<text x="76.8" y="69.1">A9</text>
<text x="82.4" y="70.9">VBUS</text>
<text x="82.4" y="67.4">SBU1</text>
<text x="99.2" y="70.9">VBUS</text>
<text x="101.6" y="67.4">CC2</text>
<text x="109.5" y="69.1">B4</text>
<text x="74.8" y="79.7">A12</text>
<text x="82.4" y="81.5">GND</text>
<text x="96.3" y="82.9" transform="rotate(-90 96.3 82.9)">EH</text>
<text x="100.8" y="81.5">GND</text>
<text x="109.5" y="79.7">B1</text>
<text x="94.9" y="87.4" transform="rotate(-90 94.9 87.4)">1</text>
<text x="262.6" y="136.2">1</text>
<text x="267.1" y="137.6">BST</text>
<text x="279.7" y="137.6">SW</text>
<text x="287.5" y="136.2">6</text>
<text x="262.6" y="141.5">5</text>
<text x="267.1" y="142.9">VIN</text>
<text x="287.5" y="143.2">3</text>
<text x="87.8" y="148.5">5</text>
<text x="87.8" y="145">6</text>
<text x="91.3" y="146.8">NC</text>
<text x="101" y="146.8">SW</text>
<text x="107.8" y="145">1</text>
<text x="262.6" y="148.5">4</text>
<text x="267.1" y="149.9">EN</text>
<text x="277.8" y="149.9">GND</text>
<text x="281" y="144.6">FB</text>
<text x="287.5" y="148.5">2</text>
<text x="87.8" y="152">4</text>
<text x="91.3" y="153.8">EN</text>
<text x="91.3" y="150.3">VIN GND</text>
<text x="102.3" y="153.8">FB</text>
<text x="107.8" y="152">3</text>
<text x="329.4" y="203.2">1</text>
<text x="370" y="203.2">1</text>
<text x="329.4" y="206.7">2</text>
<text x="332.9" y="205">1</text>
<text x="332.9" y="208.5">2</text>
<text x="370" y="206.7">2</text>
<text x="373.5" y="205">1</text>
<text x="373.5" y="208.5">2</text>
<text x="329.4" y="226.1">1</text>
<text x="332.9" y="227.9">1</text>
<text x="370" y="226.1">1</text>
<text x="373.5" y="227.9">1</text>
<text x="329.4" y="229.7">2</text>
<text x="332.9" y="231.4">2</text>
<text x="370" y="229.7">2</text>
<text x="373.5" y="231.4">2</text>
</g>
<text font-size="3.2" x="107.8" y="148.5">2</text>
</svg>
